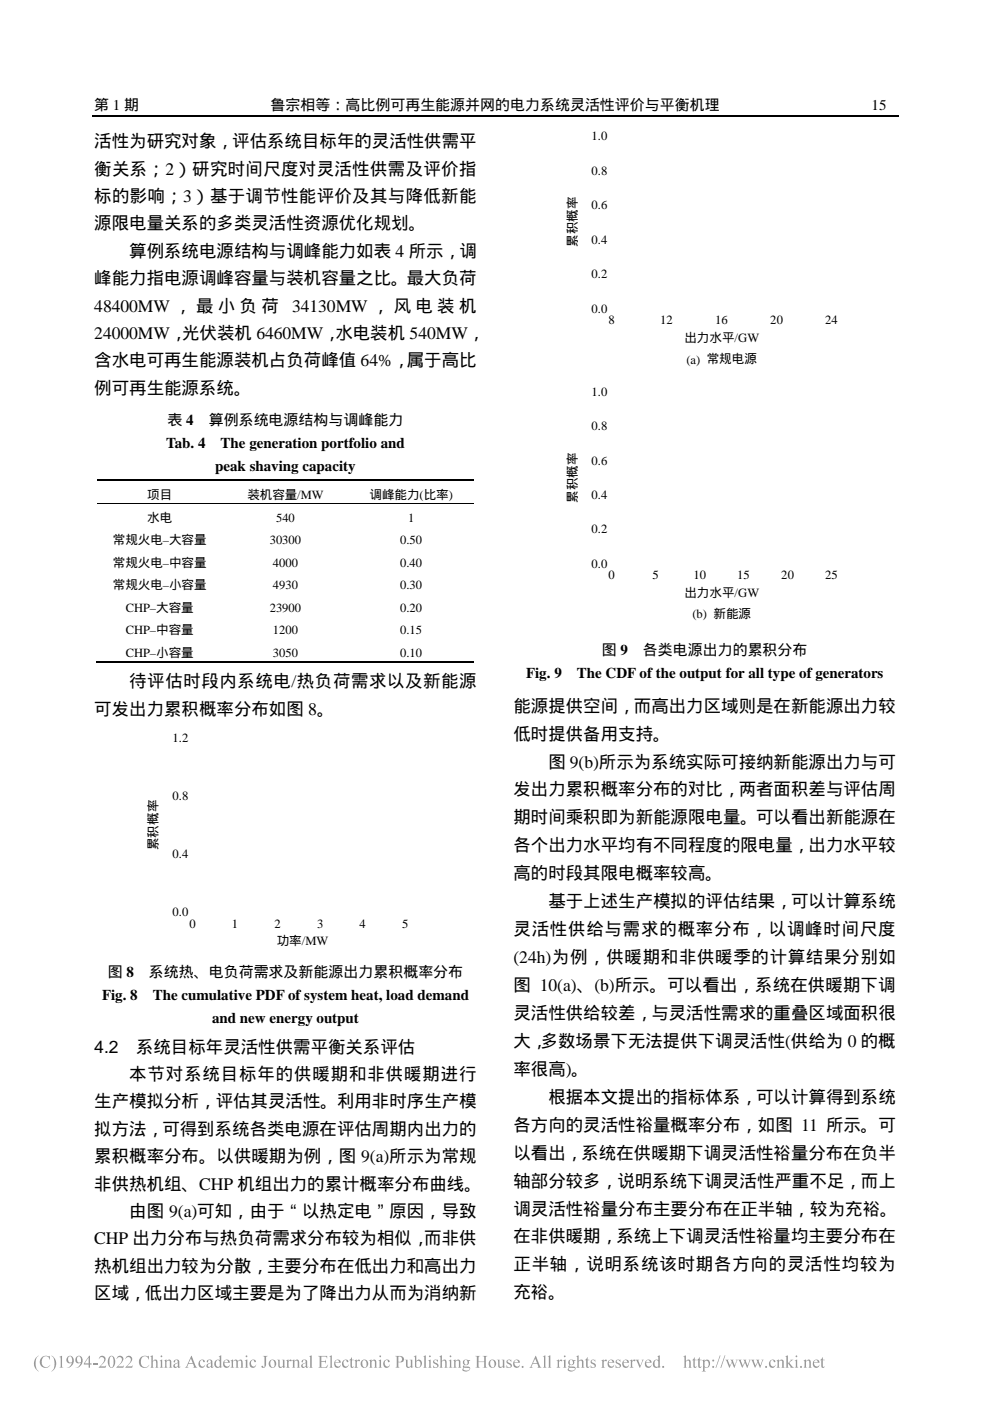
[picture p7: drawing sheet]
<svg xmlns="http://www.w3.org/2000/svg" width="210mm" height="297mm" viewBox="0 0 210 297" stroke-linecap="round" stroke-linejoin="round" font-family="sans-serif">
<path d="M19.5 24.6h171M20.6 101.7h79.8M20.3 140.3h80.3" fill="none" stroke="#000" stroke-width=".25"/>
<path d="M20.6 106.7h79.8" fill="none" stroke="#000" stroke-width=".21"/>
<g fill="#999">
<path d="M7.8 287.7l.4-.3a2.47 2.47 0 0 0 0 3.4 1.93 1.93 0 0 1-.4-3.1z" fill-rule="evenodd"/>
<path d="M122.2 287.6l.5-.2v1.2a.55 .55 0 0 1 .7-.3 .55 .55 0 0 1 .4 .7v.8l.2 .2h-.8l.2-.2v-1a.35 .35 0 0 0-.3-.4 .35 .35 0 0 0-.4 .3v1.1l.3 .2h-.8l.2-.1v-.3v-1.8v-.2z" fill-rule="evenodd"/>
<path d="M10.9 287.4a1.91 1.91 0 0 1 0 3.4 2.47 2.47 0 0 0 0-3.4z" fill-rule="evenodd"/>
<path d="M12.5 287.7l.7-.3v2.3l.3 .3h-.9l.2-.2 .1-1.6-.1-.4z" fill-rule="evenodd"/>
<path d="M14.4 287.6a.93 .93 0 0 1 1.2 .3 .93 .93 0 0 1 0 1.1 1.34 1.34 0 0 1-1.5 1 1.26 1.26 0 0 0 1.1-1.1 .77 .77 0 0 1-1.1-.2 .77 .77 0 0 1 .3-1.1zM14.7 287.6a.64 .64 0 0 0-.3 .9 .64 .64 0 0 0 .9 .2 .99 .99 0 0 0-.4-1.2z" fill-rule="evenodd"/>
<path d="M16.3 287.6a.86 .86 0 0 1 1.1 .1 .86 .86 0 0 1 .1 1 1.38 1.38 0 0 1-1.5 1.3 1.21 1.21 0 0 0 1.1-1.1 .78 .78 0 0 1-1.1-.2 .78 .78 0 0 1 .3-1.1zM16.4 287.7a.64 .64 0 0 0-.1 .8 .64 .64 0 0 0 .8 .3 .74 .74 0 0 0-.5-1.2z" fill-rule="evenodd"/>
<path d="M148.8 288.5l.6-.2v.3a.62 .62 0 0 1 .8-.3 .62 .62 0 0 1 .4 .8 .76 .76 0 0 1-.3 .8 .76 .76 0 0 1-.9 0v.6l.3 .3h-.9l.3-.2v-2zM149.6 288.6l-.2 .1v.7a.47 .47 0 0 0 .6 .5 .47 .47 0 0 0 .3-.7 .5 .5 0 0 0-.1-.6 .5 .5 0 0 0-.6 0z" fill-rule="evenodd"/>
<path d="M19.7 289h1v.3h-1z" fill-rule="evenodd"/>
<path d="M120.7 288.4l.5-.1 .9 .1-.1 .1h-.3a.68 .68 0 0 1-.1 .8 .68 .68 0 0 1-.8 .2v.1l.2 .1a.75 .75 0 0 1 1.1 .6 .93 .93 0 0 1-.8 .5 .93 .93 0 0 1-.9-.5l.3-.3-.2-.3 .3-.3-.3-.4zM120.9 288.4a.49 .49 0 0 0-.1 .7 .49 .49 0 0 0 .6 .1 .5 .5 0 0 0 .1-.6 .5 .5 0 0 0-.6-.2zM120.8 290l-.2 .2a.72 .72 0 0 0 .7 .4 .72 .72 0 0 0 .6-.5z" fill-rule="evenodd"/>
<path d="M170.4 288.5l.6-.2v.3a.54 .54 0 0 1 .6-.4 .54 .54 0 0 1 .4 .7v.9l.2 .2h-.8l.3-.2v-.9l-.1-.3-.2-.1-.4 .2v1.1l.2 .2h-.8l.2-.2v-1.2z" fill-rule="evenodd"/>
<path d="M40.6 287.4l.9 2.1 .4 .5h-1l.2-.2-.1-.6h-1l-.3 .6 .3 .2h-.8l.3-.3zM40.5 288l-.5 1h.9z" fill-rule="evenodd"/>
<path d="M26.8 287.6a.77 .77 0 0 1 1.2 .2 .77 .77 0 0 1-.3 1.1l-.8 .8h1l.3-.2-.2 .5-1.4-.1a2.08 2.08 0 0 0 1.1-1.9 .62 .62 0 0 0-1.1 .1z" fill-rule="evenodd"/>
<path d="M34.7 288.5l.6-.2v.3a.54 .54 0 0 1 .7-.4 .54 .54 0 0 1 .3 .7v.9l.3 .2h-.8l.2-.2v-1.1l-.2-.2-.5 .2v1.1l.3 .2h-.9l.3-.1v-.3v-1.1z" fill-rule="evenodd"/>
<path d="M151.1 288.5a.2 .2 0 0 1 .4 0 .2 .2 0 0 1-.4 0zM151 289.8a.25 .25 0 0 1 .5 0 .25 .25 0 0 1-.5 0z" fill-rule="evenodd"/>
<path d="M31.8 287.6l.6-.2v1.2a.54 .54 0 0 1 .7-.3 .54 .54 0 0 1 .3 .7v.8l.3 .2h-.9l.3-.3v-.9a.35 .35 0 0 0-.3-.4 .35 .35 0 0 0-.4 .3v1.1l.3 .2h-.8l.2-.3v-2z" fill-rule="evenodd"/>
<path d="M34.1 287.6a.18 .18 0 0 1 .3 0 .18 .18 0 0 1-.3 0zM33.8 288.5l.6-.2v1.4l.3 .3h-.9l.3-.2v-.2v-1.1z" fill-rule="evenodd"/>
<path d="M72.8 288.5a.56 .56 0 0 1 .6-.3 .56 .56 0 0 1 .4 .5 .27 .27 0 0 1-.3 0 .27 .27 0 0 1-.1-.3 .6 .6 0 0 0-.6 .4 .6 .6 0 0 0 .2 .7 .55 .55 0 0 0 .5 .2 .55 .55 0 0 0 .5-.4 .76 .76 0 0 1-1 .7 .76 .76 0 0 1-.4-1.1z" fill-rule="evenodd"/>
<path d="M36.9 288.5a.62 .62 0 0 1 .7-.3 .62 .62 0 0 1 .4 .7v.8l.3 .1-.4 .2-.2-.2a.51 .51 0 0 1-.9 .1 .51 .51 0 0 1 .4-.8l.5-.2v-.3a.32 .32 0 0 0-.4-.2 .32 .32 0 0 0-.2 .4h-.2zM37.1 289.3a.34 .34 0 0 0 .1 .5 .34 .34 0 0 0 .5-.2v-.6z" fill-rule="evenodd"/>
<path d="M42.3 288.5a.59 .59 0 0 1 .7-.3 .59 .59 0 0 1 .4 .5 .29 .29 0 0 1-.3 0 .29 .29 0 0 1-.1-.3 .6 .6 0 0 0-.6 .4 .6 .6 0 0 0 .1 .7 .55 .55 0 0 0 .6 .2 .55 .55 0 0 0 .4-.4 .76 .76 0 0 1-.9 .7 .76 .76 0 0 1-.5-1.1z" fill-rule="evenodd"/>
<path d="M65.5 287.6l.6-.2v2.3l.3 .3h-.9l.3-.2v-2.1z" fill-rule="evenodd"/>
<path d="M46.4 287.6l.5-.2v2.3l.3 .1-.6 .2v-.2a.74 .74 0 0 1-1 0 .74 .74 0 0 1-.1-1.1l.5-.4 .6 .1v-.7zM46 288.5a.75 .75 0 0 0-.2 .8 .75 .75 0 0 0 .6 .5l.2-.2v-.8a.38 .38 0 0 0-.2-.4 .38 .38 0 0 0-.4 .1z" fill-rule="evenodd"/>
<path d="M89.7 287.6l.6-.2v2.3l.3 .3h-.9l.3-.2v-2.1z" fill-rule="evenodd"/>
<path d="M75.1 288.5l.6-.2v.3l.4-.3a.18 .18 0 0 1 .2 .1 .18 .18 0 0 1-.1 .2l-.3-.1-.2 .3v1l.3 .2h-.9l.2-.1 .1-.3-.1-1.1z" fill-rule="evenodd"/>
<path d="M29.9 287.7a1.76 1.76 0 0 1 1.5-.2l.2-.1v.9a.9 .9 0 0 0-1.1-.7 .9 .9 0 0 0-.6 1.2 .96 .96 0 0 0 .6 1 .96 .96 0 0 0 1.2-.4 1.24 1.24 0 0 1-1.9 .3 1.24 1.24 0 0 1 .1-2z" fill-rule="evenodd"/>
<path d="M53.2 288.5a.56 .56 0 0 1 .6-.3 .56 .56 0 0 1 .4 .5 .27 .27 0 0 1-.3 0 .27 .27 0 0 1-.1-.3 .6 .6 0 0 0-.6 .4 .6 .6 0 0 0 .2 .7 .55 .55 0 0 0 .5 .2 .55 .55 0 0 0 .5-.4 .76 .76 0 0 1-1 .7 .76 .76 0 0 1-.5-1.1z" fill-rule="evenodd"/>
<path d="M55.7 287.5h1.1l-.4 .3v1.3a.58 .58 0 0 1-.2 .8 .58 .58 0 0 1-.7-.2l.1-.1 .4 .3 .1-.1v-2z" fill-rule="evenodd"/>
<path d="M56.9 289.1a.85 .85 0 0 1 1.7 0 .85 .85 0 0 1-1.7 0zM57.5 288.4a.89 .89 0 0 0 .5 1.5 .92 .92 0 0 0-.4-1.5z" fill-rule="evenodd"/>
<path d="M58.7 288.3h.6v1.1a.36 .36 0 0 0 .3 .4 .36 .36 0 0 0 .4-.2v-1.1l-.2-.2h.5v1.4l.3 .1-.6 .2v-.3a.52 .52 0 0 1-.6 .3 .52 .52 0 0 1-.4-.6v-1z" fill-rule="evenodd"/>
<path d="M8.9 287.7a1.78 1.78 0 0 1 1.5-.2l.1-.1 .1 .9a.92 .92 0 0 0-1.1-.7 .92 .92 0 0 0-.6 1.2 .98 .98 0 0 0 .6 1 .98 .98 0 0 0 1.2-.4 1.24 1.24 0 0 1-1.9 .3 1.24 1.24 0 0 1 .1-2z" fill-rule="evenodd"/>
<path d="M61.8 288.5l.6-.2v.3a.54 .54 0 0 1 .7-.4 .54 .54 0 0 1 .4 .7v.9l.2 .2h-.8l.2-.2v-.9v-.3l-.2-.1-.5 .2v1.1l.3 .2h-.8l.2-.2v-1.2z" fill-rule="evenodd"/>
<path d="M64.1 288.4a.62 .62 0 0 1 .7-.1 .62 .62 0 0 1 .4 .6v.9h.2l-.3 .2-.3-.2a.51 .51 0 0 1-.9 .1 .51 .51 0 0 1 .5-.8l.4-.2v-.3a.36 .36 0 0 0-.4-.2 .36 .36 0 0 0-.2 .5l-.2-.2zM64.2 289.3v.2l.2 .3 .4-.2v-.6z" fill-rule="evenodd"/>
<path d="M69.8 287.6l.6-.2v2.2v.3l.3 .1h-.9l.3-.2v-.2v-1.8l-.1-.2z" fill-rule="evenodd"/>
<path d="M71.1 288.5a.67 .67 0 0 1 .7-.2 .67 .67 0 0 1 .5 .6h-1.2a.6 .6 0 0 0 .4 .8 .6 .6 0 0 0 .7-.4 .73 .73 0 0 1-.9 .7 .73 .73 0 0 1-.4-1.1zM71.3 288.5l-.2 .3h.8a.4 .4 0 0 0-.2-.4 .4 .4 0 0 0-.4 .1z" fill-rule="evenodd"/>
<path d="M74.6 287.7v.6h.4l-.4 .1 .1 1.3 .1 .1 .3-.1a.39 .39 0 0 1-.5 .3 .39 .39 0 0 1-.3-.4v-1.2h-.3z" fill-rule="evenodd"/>
<path d="M48.9 288.5l.5-.2v.3a.55 .55 0 0 1 .5-.3 .55 .55 0 0 1 .5 .3 .53 .53 0 0 1 .7-.4 .53 .53 0 0 1 .4 .7v.9l.2 .2h-.8l.3-.2v-.9a.35 .35 0 0 0-.4-.4 .35 .35 0 0 0-.4 .3v1l.3 .2h-.8l.2-.2v-.9a.37 .37 0 0 0-.2-.4 .37 .37 0 0 0-.5 .2l.1 1.1 .2 .2h-.8l.2-.1v-.3v-1.1z" fill-rule="evenodd"/>
<path d="M76.4 289.1a.85 .85 0 0 1 1.7 0 .85 .85 0 0 1-1.7 0zM77 288.5a.86 .86 0 0 0 .5 1.4 .91 .91 0 0 0-.4-1.5z" fill-rule="evenodd"/>
<path d="M78.2 288.5l.6-.2v.3a.54 .54 0 0 1 .7-.4 .54 .54 0 0 1 .3 .7v.9l.3 .2h-.8l.2-.2v-.9l-.1-.3-.2-.1-.4 .2v1.1l.3 .2h-.9l.3-.2v-1.2z" fill-rule="evenodd"/>
<path d="M80.5 287.6a.19 .19 0 0 1 .3 0 .19 .19 0 0 1-.3 0zM80.2 288.5l.6-.2v1.5l.3 .2h-.8l.2-.3v-1.1z" fill-rule="evenodd"/>
<path d="M81.5 288.5a.56 .56 0 0 1 .6-.3 .56 .56 0 0 1 .5 .5 .27 .27 0 0 1-.3 0 .27 .27 0 0 1-.1-.3 .6 .6 0 0 0-.6 .4 .6 .6 0 0 0 .1 .7 .55 .55 0 0 0 .6 .2 .55 .55 0 0 0 .4-.4 .76 .76 0 0 1-.9 .7 .76 .76 0 0 1-.5-1.1z" fill-rule="evenodd"/>
<path d="M152.7 287.4h.1l-.9 2.6h-.1z" fill-rule="evenodd"/>
<path d="M87.7 287.6l.6-.2v1.2a.7 .7 0 0 1 1-.2 .7 .7 0 0 1 .2 1 .92 .92 0 0 1-1.5 .4v-2l-.1-.2zM88.3 288.7v1a.65 .65 0 0 0 1-.4 .65 .65 0 0 0-.7-.8z" fill-rule="evenodd"/>
<path d="M47.6 288.5a.67 .67 0 0 1 .7-.2 .67 .67 0 0 1 .5 .6h-1.2a.6 .6 0 0 0 .4 .8 .6 .6 0 0 0 .7-.4 .74 .74 0 0 1-.9 .7 .74 .74 0 0 1-.5-1.1zM47.7 288.5l-.1 .3h.8a.39 .39 0 0 0-.2-.4 .39 .39 0 0 0-.5 .1z" fill-rule="evenodd"/>
<path d="M109.1 288.5a.67 .67 0 0 1 .7-.2 .67 .67 0 0 1 .5 .6h-1.2a.6 .6 0 0 0 .4 .8 .6 .6 0 0 0 .7-.4 .74 .74 0 0 1-.9 .7 .74 .74 0 0 1-.4-1.1zM109.3 288.5l-.2 .3h.8a.39 .39 0 0 0-.2-.4 .39 .39 0 0 0-.4 .1z" fill-rule="evenodd"/>
<path d="M92 288.4l.9-.1v.5a.47 .47 0 0 0-.3-.4 .47 .47 0 0 0-.5 .1l.3 .4a.59 .59 0 0 1 .5 .8 .59 .59 0 0 1-.9 .2l-.1 .1v-.5a.48 .48 0 0 0 .3 .4 .48 .48 0 0 0 .5-.2l-.1-.3-.7-.4z" fill-rule="evenodd"/>
<path d="M93.1 287.6l.6-.2v1.2a.54 .54 0 0 1 .7-.3 .54 .54 0 0 1 .3 .7l.1 .8 .2 .2h-.8l.2-.3v-.9a.35 .35 0 0 0-.3-.4 .35 .35 0 0 0-.4 .3v1.1l.3 .2h-.8l.2-.3v-2z" fill-rule="evenodd"/>
<path d="M95.4 287.6a.18 .18 0 0 1 .3 0 .18 .18 0 0 1-.3 0zM95.1 288.5l.6-.2v1.4l.3 .3h-.9l.3-.2v-.2v-1.1z" fill-rule="evenodd"/>
<path d="M96.1 288.5l.5-.2v.3a.54 .54 0 0 1 .7-.4 .54 .54 0 0 1 .3 .7l.1 .9 .2 .2h-.8l.2-.2v-1.1l-.2-.2-.5 .2v1.1l.3 .2h-.8l.2-.1v-.3v-1.1z" fill-rule="evenodd"/>
<path d="M98.4 288.4l.4-.1 .9 .1-.3 .1a.68 .68 0 0 1-.1 .8 .68 .68 0 0 1-.8 .2l-.1 .1 .2 .1a.72 .72 0 0 1 1.1 .6 .9 .9 0 0 1-.8 .5 .9 .9 0 0 1-.8-.5l.3-.3-.2-.4 .3-.2-.3-.4zM98.6 288.4a.49 .49 0 0 0-.1 .7 .49 .49 0 0 0 .6 .1 .5 .5 0 0 0 .1-.6 .5 .5 0 0 0-.6-.2zM98.5 290l-.2 .2a.73 .73 0 0 0 .7 .4 .73 .73 0 0 0 .6-.5z" fill-rule="evenodd"/>
<path d="M23.2 287.7a.75 .75 0 0 1 .9-.1 .75 .75 0 0 1 .3 .8 1.09 1.09 0 0 1-1 1.6 1.75 1.75 0 0 1-.2-2.3zM23.5 287.6a2.28 2.28 0 0 0 0 2.3h.1a1.76 1.76 0 0 0 .3-2.1z" fill-rule="evenodd"/>
<path d="M100.8 287.5h1l-.3 .2v1h1.2v-1l-.4-.2h1.1l-.3 .1-.1 .3 .1 1.8 .3 .3h-1.1l.4-.2v-1h-1.2v1l.3 .2h-1l.3-.2v-.3v-1.8z" fill-rule="evenodd"/>
<path d="M103.6 289.1a.85 .85 0 0 1 1.7 0 .85 .85 0 0 1-1.7 0zM104.2 288.4a.89 .89 0 0 0 .4 1.5 .92 .92 0 0 0-.3-1.5z" fill-rule="evenodd"/>
<path d="M105.4 288.3h.5v1.1a.36 .36 0 0 0 .3 .4 .36 .36 0 0 0 .4-.2v-1.1l-.2-.2h.6v1.4l.2 .1-.6 .2v-.3a.52 .52 0 0 1-.6 .3 .52 .52 0 0 1-.3-.6l-.1-1z" fill-rule="evenodd"/>
<path d="M107.6 288.4l.8-.1v.5a.44 .44 0 0 0-.3-.4 .44 .44 0 0 0-.5 .2l.3 .3a.59 .59 0 0 1 .6 .8 .59 .59 0 0 1-.9 .2l-.2 .1v-.5a.48 .48 0 0 0 .4 .4 .48 .48 0 0 0 .5-.2l-.1-.3-.8-.5z" fill-rule="evenodd"/>
<path d="M83.8 287.5h.9a.76 .76 0 0 1 1 .8 .76 .76 0 0 1-1.2 .5v.9l.3 .3h-1l.3-.2v-.3v-1.8zM84.5 287.7v1a.57 .57 0 0 0 .8-.5 .57 .57 0 0 0-.8-.5z" fill-rule="evenodd"/>
<path d="M25 287.6a.77 .77 0 0 1 1.1 .2 .77 .77 0 0 1-.3 1.1l-.8 .8h1l.3-.2-.2 .5h-1.4a2.65 2.65 0 0 0 1.1-2 .6 .6 0 0 0-.6-.3 .6 .6 0 0 0-.5 .4z" fill-rule="evenodd"/>
<path d="M115.1 287.6l.6-.2v2.2v.3l.3 .1h-.9l.3-.2v-.2v-1.8l-.1-.2z" fill-rule="evenodd"/>
<path d="M168.7 287.6a.2 .2 0 0 1 .4 0 .2 .2 0 0 1-.4 0zM168.5 288.5l.6-.2v1.4l.3 .3h-.9l.3-.2v-.2v-1.1z" fill-rule="evenodd"/>
<path d="M118 288.5l.6-.2v.3l.4-.3a.18 .18 0 0 1 .2 .1 .18 .18 0 0 1-.1 .2l-.3-.1-.2 .3v1l.3 .2h-.9l.2-.1 .1-.3-.1-1.1z" fill-rule="evenodd"/>
<path d="M119.6 287.6a.2 .2 0 0 1 .4 0 .2 .2 0 0 1-.4 0zM119.3 288.5l.6-.2v1.4l.3 .3h-.8l.2-.2v-1.2z" fill-rule="evenodd"/>
<path d="M18.9 287.4h.2v1.7h.3v.2h-.3v.7h-.3v-.7h-1v-.2zM18.8 287.8l-.8 1.3h.8z" fill-rule="evenodd"/>
<path d="M85.8 288.3h.6v1.1a.36 .36 0 0 0 .3 .4 .36 .36 0 0 0 .4-.2v-1.1l-.2-.2h.6v1.4l.2 .1-.6 .2v-.3a.54 .54 0 0 1-.6 .3 .54 .54 0 0 1-.4-.6v-1z" fill-rule="evenodd"/>
<path d="M124.6 287.7v.6h.4l-.4 .1v1.3l.2 .1 .3-.1a.38 .38 0 0 1-.5 .3 .38 .38 0 0 1-.3-.4v-1.2h-.3z" fill-rule="evenodd"/>
<path d="M125.4 288.4l.9-.1v.5a.45 .45 0 0 0-.3-.4 .45 .45 0 0 0-.5 .1v.2l.3 .2a.59 .59 0 0 1 .5 .8 .59 .59 0 0 1-.9 .2l-.1 .1v-.5a.45 .45 0 0 0 .3 .4 .45 .45 0 0 0 .5-.2l-.1-.3-.7-.4z" fill-rule="evenodd"/>
<path d="M127.5 288.5l.6-.2v.3l.2-.3h.3a.2 .2 0 0 1 0 .3 .2 .2 0 0 1-.3-.1l-.2 .3v.9l.3 .3h-.9l.2-.2v-1.2z" fill-rule="evenodd"/>
<path d="M129.1 288.5a.67 .67 0 0 1 .7-.2 .67 .67 0 0 1 .5 .6h-1.2a.6 .6 0 0 0 .4 .8 .6 .6 0 0 0 .7-.4 .73 .73 0 0 1-.9 .7 .73 .73 0 0 1-.4-1.1zM129.3 288.5l-.2 .3h.8a.4 .4 0 0 0-.2-.4 .4 .4 0 0 0-.4 .1z" fill-rule="evenodd"/>
<path d="M130.7 288.4l.9-.1v.5a.44 .44 0 0 0-.3-.4 .44 .44 0 0 0-.5 .2l.3 .3a.59 .59 0 0 1 .5 .8 .59 .59 0 0 1-.9 .2l-.1 .1v-.5a.48 .48 0 0 0 .3 .4 .48 .48 0 0 0 .5-.2v-.3l-.8-.5z" fill-rule="evenodd"/>
<path d="M132.2 288.5a.67 .67 0 0 1 .8-.2 .67 .67 0 0 1 .4 .6h-1.1a.6 .6 0 0 0 .3 .8 .6 .6 0 0 0 .8-.4 .74 .74 0 0 1-1 .7 .74 .74 0 0 1-.4-1.1zM132.4 288.5l-.1 .3h.7a.39 .39 0 0 0-.2-.4 .39 .39 0 0 0-.4 .1z" fill-rule="evenodd"/>
<path d="M133.5 288.5l.6-.2v.3l.4-.3a.18 .18 0 0 1 .3 .1 .18 .18 0 0 1-.2 .2l-.3-.1-.2 .3v1l.3 .2h-.9l.3-.1v-.3v-1.1z" fill-rule="evenodd"/>
<path d="M134.8 288.3h.8l-.2 .2 .4 1.1 .4-1.2-.2-.1h.6l-.9 1.7-.7-1.5z" fill-rule="evenodd"/>
<path d="M137 288.5a.67 .67 0 0 1 .8-.2 .67 .67 0 0 1 .4 .6h-1.1a.6 .6 0 0 0 .3 .8 .6 .6 0 0 0 .8-.4 .74 .74 0 0 1-1 .7 .74 .74 0 0 1-.4-1.1zM137.2 288.5l-.1 .3h.7a.39 .39 0 0 0-.2-.4 .39 .39 0 0 0-.4 .1z" fill-rule="evenodd"/>
<path d="M139.4 287.6l.5-.2v2.3l.3 .1-.6 .2v-.2a.74 .74 0 0 1-1 0 .74 .74 0 0 1 0-1.1l.4-.4 .6 .1v-.7zM139 288.5a.77 .77 0 0 0 .5 1.3l.1-.2v-.8a.39 .39 0 0 0-.2-.4 .39 .39 0 0 0-.4 .1z" fill-rule="evenodd"/>
<path d="M113.6 287.4l.9 2.1 .4 .5h-1l.3-.2-.2-.6h-1l-.3 .6 .3 .2h-.7l.3-.3zM113.5 288l-.5 1h.9z" fill-rule="evenodd"/>
<path d="M44 288.4a.62 .62 0 0 1 .7-.1 .62 .62 0 0 1 .3 .6l.1 .9h.2l-.4 .2-.2-.2a.51 .51 0 0 1-.9 .1 .51 .51 0 0 1 .5-.8l.4-.2v-.3a.36 .36 0 0 0-.4-.2 .36 .36 0 0 0-.3 .5l-.1-.2zM44.1 289.3v.2l.1 .3 .5-.2v-.6z" fill-rule="evenodd"/>
<path d="M67.5 287.5h1.9v.5l-.2-.3-1-.1v1h.8l.1-.3v.8l-.2-.3-.7-.1v1.1l.1 .1a.9 .9 0 0 0 1.2-.6l-.1 .7h-1.9l.2-.1 .1-.4v-1.8z" fill-rule="evenodd"/>
<path d="M52.1 287.6a.2 .2 0 0 1 .4 0 .2 .2 0 0 1-.4 0zM51.9 288.5l.6-.2v1.5l.2 .2h-.8l.2-.3v-1.1z" fill-rule="evenodd"/>
<path d="M147.3 287.7l.1 .6h.3l-.3 .1v1.3l.1 .1 .2-.1a.32 .32 0 0 1-.3 .3 .32 .32 0 0 1-.3-.3v-1.3h-.3z" fill-rule="evenodd"/>
<path d="M148.3 287.7l.1 .6h.4l-.4 .1v1.3l.2 .1 .2-.1a.38 .38 0 0 1-.4 .3 .38 .38 0 0 1-.3-.4v-1.2h-.3z" fill-rule="evenodd"/>
<path d="M21.2 287.6a.77 .77 0 0 1 1.1 .2 .77 .77 0 0 1-.2 1.1l-.8 .8h.9l.3-.2-.1 .5-1.5-.1a2.08 2.08 0 0 0 1.1-1.9 .62 .62 0 0 0-1 .1z" fill-rule="evenodd"/>
<path d="M144.9 287.6l.6-.2v1.2a.55 .55 0 0 1 .7-.3 .55 .55 0 0 1 .3 .7v.8l.3 .2h-.9l.3-.2v-1a.35 .35 0 0 0-.3-.4 .35 .35 0 0 0-.4 .3v1.1l.2 .2h-.8l.3-.2v-2.1z" fill-rule="evenodd"/>
<path d="M91 287.6a.2 .2 0 0 1 .4 0 .2 .2 0 0 1-.4 0zM90.8 288.5l.5-.2 .1 1.4 .2 .3h-.8l.2-.2 .1-.2-.1-1.1z" fill-rule="evenodd"/>
<path d="M153.7 287.4h.1l-.8 2.6h-.2z" fill-rule="evenodd"/>
<path d="M153.8 288.3h.8l-.2 .2 .4 1.1 .4-.9-.3-.4h.7l-.2 .2 .5 1 .3-1.1-.2-.1h.5l-.2 .3-.5 1.4-.5-1.1-.6 1.1-.6-1.5z" fill-rule="evenodd"/>
<path d="M156.6 288.3h.7l-.2 .2 .5 1.1 .3-.9-.3-.4h.7l-.1 .2 .4 1 .4-1.1-.3-.1h.5l-.7 1.7-.5-1.1-.6 1.1-.6-1.5z" fill-rule="evenodd"/>
<path d="M159.3 288.3h.7l-.1 .3 .4 1 .4-.9-.4-.4h.7l-.1 .3 .4 .9 .4-1-.2-.2h.5l-.3 .3-.4 1.4-.6-1.1-.6 1.1z" fill-rule="evenodd"/>
<path d="M163.3 288.5a.59 .59 0 0 1 .7-.3 .59 .59 0 0 1 .4 .5 .29 .29 0 0 1-.3 0 .29 .29 0 0 1-.1-.3 .6 .6 0 0 0-.6 .4 .6 .6 0 0 0 .1 .7 .55 .55 0 0 0 .6 .2 .55 .55 0 0 0 .4-.4 .76 .76 0 0 1-.9 .7 .76 .76 0 0 1-.5-1.1z" fill-rule="evenodd"/>
<path d="M164.6 288.5l.6-.2v.3a.54 .54 0 0 1 .7-.4 .54 .54 0 0 1 .3 .7v.9l.3 .2h-.8l.2-.2v-1.1l-.2-.2-.5 .2v1.1l.3 .2h-.9l.3-.1v-.3v-1.1z" fill-rule="evenodd"/>
<path d="M166.5 287.6l.6-.2v1.6l.6-.5-.1-.2h.7l-.9 .6 1 1.1h-.8l.1-.2-.6-.8v.8l.3 .2h-.9l.2-.1 .1-.3v-1.9z" fill-rule="evenodd"/>
<path d="M116.2 287.6l.5-.2v2.4l.3 .2h-.8l.2-.4v-1.9z" fill-rule="evenodd"/>
<path d="M60.6 288.5l.6-.2v.3l.3-.3 .3 .1a.23 .23 0 0 1-.1 .2 .23 .23 0 0 1-.3-.1l-.2 .3v.9l.3 .3h-.9l.3-.2v-1.2z" fill-rule="evenodd"/>
<path d="M172.6 288.5a.67 .67 0 0 1 .8-.2 .67 .67 0 0 1 .4 .6h-1.2a.6 .6 0 0 0 .4 .8 .6 .6 0 0 0 .8-.4 .73 .73 0 0 1-1 .7 .73 .73 0 0 1-.4-1.1zM172.8 288.5l-.2 .3h.9a.4 .4 0 0 0-.3-.4 .4 .4 0 0 0-.4 .1z" fill-rule="evenodd"/>
<path d="M174.4 287.7l.1 .6h.4l-.4 .1v1.3l.2 .1 .2-.1a.38 .38 0 0 1-.4 .3 .38 .38 0 0 1-.3-.4v-1.2h-.3z" fill-rule="evenodd"/>
<circle cx="110.8" cy="289.8" r=".22"/>
<circle cx="169.9" cy="289.8" r=".22"/>
<circle cx="140.7" cy="289.8" r=".22"/>
<circle cx="162.5" cy="289.8" r=".22"/>
</g>
<g font-size="3.7">
<text x="20" y="31.2">活性为研究对象，评估系统目标年的灵活性供需平</text>
<text x="20" y="37">衡关系；2）研究时间尺度对灵活性供需及评价指</text>
<text x="20" y="42.8">标的影响；3）基于调节性能评价及其与降低新能</text>
<text x="20" y="48.6">源限电量关系的多类灵活性资源优化规划。</text>
<text x="27.4" y="54.4">算例系统电源结构与调峰能力如表 4 所示，调</text>
<text x="20" y="60.3">峰能力指电源调峰容量与装机容量之比。最大负荷</text>
<text x="20" y="66.1">48400MW ， 最 小 负 荷</text>
<text x="20" y="71.9">24000MW，光伏装机 6460MW，水电装机 540MW，</text>
<text x="61.9" y="66.1">34130MW ， 风 电 装 机</text>
<text x="20" y="77.7">含水电可再生能源装机占负荷峰值 64%，属于高比</text>
<text x="20" y="83.5">例可再生能源系统。</text>
<text x="27.4" y="145.7">待评估时段内系统电/热负荷需求以及新能源</text>
<text x="20" y="151.5">可发出力累积概率分布如图 8。</text>
<text x="108.9" y="150.9">能源提供空间，而高出力区域则是在新能源出力较</text>
<text x="108.9" y="156.8">低时提供备用支持。</text>
<text x="116.3" y="162.7">图 9(b)所示为系统实际可接纳新能源出力与可</text>
<text x="108.9" y="168.6">发出力累积概率分布的对比，两者面积差与评估周</text>
<text x="108.9" y="174.6">期时间乘积即为新能源限电量。可以看出新能源在</text>
<text x="108.9" y="180.5">各个出力水平均有不同程度的限电量，出力水平较</text>
<text x="108.9" y="186.4">高的时段其限电概率较高。</text>
<text x="116.3" y="192.3">基于上述生产模拟的评估结果，可以计算系统</text>
<text x="108.9" y="198.3">灵活性供给与需求的概率分布，以调峰时间尺度</text>
<text x="108.9" y="204.2">(24h)为例，供暖期和非供暖季的计算结果分别如</text>
<text x="108.9" y="210.1">图 10(a)、(b)所示。可以看出，系统在供暖期下调</text>
<text x="108.9" y="216">灵活性供给较差，与灵活性需求的重叠区域面积很</text>
<text x="108.9" y="222">大，多数场景下无法提供下调灵活性(供给为 0 的概</text>
<text x="20" y="223.2">4.2</text>
<text x="28.9" y="223.2">系统目标年灵活性供需平衡关系评估</text>
<text x="108.9" y="227.9">率很高)。</text>
<text x="27.4" y="229">本节对系统目标年的供暖期和非供暖期进行</text>
<text x="116.3" y="233.8">根据本文提出的指标体系，可以计算得到系统</text>
<text x="20" y="234.8">生产模拟分析，评估其灵活性。利用非时序生产模</text>
<text x="108.9" y="239.7">各方向的灵活性裕量概率分布，如图 11 所示。可</text>
<text x="20" y="240.6">拟方法，可得到系统各类电源在评估周期内出力的</text>
<text x="108.9" y="245.7">以看出，系统在供暖期下调灵活性裕量分布在负半</text>
<text x="20" y="246.4">累积概率分布。以供暖期为例，图 9(a)所示为常规</text>
<text x="108.9" y="251.6">轴部分较多，说明系统下调灵活性严重不足，而上</text>
<text x="20" y="252.2">非供热机组、CHP 机组出力的累计概率分布曲线。</text>
<text x="108.9" y="257.5">调灵活性裕量分布主要分布在正半轴，较为充裕。</text>
<text x="20" y="263.8">CHP 出力分布与热负荷需求分布较为相似，而非供</text>
<text x="27.4" y="258">由图 9(a)可知，由于“以热定电”原因，导致</text>
<text x="108.9" y="263.4">在非供暖期，系统上下调灵活性裕量均主要分布在</text>
<text x="20" y="269.6">热机组出力较为分散，主要分布在低出力和高出力</text>
<text x="108.9" y="269.3">正半轴，说明系统该时期各方向的灵活性均较为</text>
<text x="20" y="275.4">区域，低出力区域主要是为了降出力从而为消纳新</text>
<text x="108.9" y="275.3">充裕。</text>
</g>
<g font-size="3.2">
<text x="20" y="23.2">第 1 期</text>
<text x="57.4" y="23.2">鲁宗相等：高比例可再生能源并网的电力系统灵活性评价与平衡机理</text>
<text x="184.9" y="23.2">15</text>
<text x="35.2" y="95">Tab. 4</text>
<text x="35.6" y="90">表 4</text>
<text x="44.3" y="90">算例系统电源结构与调峰能力</text>
<text x="46.8" y="95">The generation portfolio and</text>
<text x="45.6" y="99.9">peak shaving capacity</text>
<text x="111.6" y="143.8">Fig. 9</text>
<text x="122.3" y="143.8">The CDF of the output for all type of generators</text>
<text x="127.6" y="138.9">图 9</text>
<text x="136.4" y="138.9">各类电源出力的累积分布</text>
<text x="22.9" y="207.1">图 8</text>
<text x="31.6" y="207.1">系统热、电负荷需求及新能源出力累积概率分布</text>
<text x="21.6" y="212">Fig. 8</text>
<text x="32.4" y="212">The cumulative PDF of system heat, load demand</text>
<text x="45" y="216.9">and new energy output</text>
</g>
<g font-size="2.7">
<text x="125.5" y="29.7">1.0</text>
<text x="125.5" y="37">0.8</text>
<text x="125.5" y="44.3">0.6</text>
<text x="122.3" y="52.3" transform="rotate(-90 122.3 52.3)">累积概率</text>
<text x="125.5" y="51.6">0.4</text>
<text x="125.5" y="59">0.2</text>
<text x="125.5" y="66.3">0.0</text>
<text x="129.1" y="68.8">8</text>
<text x="140" y="68.8">12</text>
<text x="151.7" y="68.8">16</text>
<text x="163.4" y="68.8">20</text>
<text x="175" y="68.8">24</text>
<text x="145.2" y="72.5">出力水平/GW</text>
<text x="145.6" y="77.1">(a) 常规电源</text>
<text x="125.5" y="84">1.0</text>
<text x="125.5" y="91.3">0.8</text>
<text x="125.5" y="98.5">0.6</text>
<text x="31.2" y="105.7">项目</text>
<text x="52.5" y="105.7">装机容量/MW</text>
<text x="78.4" y="105.7">调峰能力(比率)</text>
<text x="122.3" y="106.6" transform="rotate(-90 122.3 106.6)">累积概率</text>
<text x="125.5" y="105.8">0.4</text>
<text x="31.2" y="110.6">水电</text>
<text x="125.5" y="113.1">0.2</text>
<text x="24" y="115.4">常规火电–大容量</text>
<text x="24" y="120.2">常规火电–中容量</text>
<text x="24" y="124.9">常规火电–小容量</text>
<text x="125.5" y="120.4">0.0</text>
<text x="129.1" y="122.8">0</text>
<text x="138.4" y="122.8">5</text>
<text x="147.1" y="122.8">10</text>
<text x="156.4" y="122.8">15</text>
<text x="165.7" y="122.8">20</text>
<text x="175" y="122.8">25</text>
<text x="145.2" y="126.5">出力水平/GW</text>
<text x="146.9" y="131.1">(b) 新能源</text>
<text x="36.6" y="157.3">1.2</text>
<text x="36.6" y="169.6">0.8</text>
<text x="33.4" y="180.2" transform="rotate(-90 33.4 180.2)">累积概率</text>
<text x="36.6" y="181.9">0.4</text>
<text x="36.6" y="194.2">0.0</text>
<text x="40.2" y="196.7">0</text>
<text x="49.2" y="196.7">1</text>
<text x="58.2" y="196.7">2</text>
<text x="67.2" y="196.7">3</text>
<text x="76.3" y="196.7">4</text>
<text x="85.3" y="196.7">5</text>
<text x="58.7" y="200.3">功率/MW</text>
</g>
<g font-size="2.6">
<text x="58.6" y="110.6">540</text>
<text x="86.6" y="110.6">1</text>
<text x="57.2" y="115.4">30300</text>
<text x="84.9" y="115.4">0.50</text>
<text x="57.9" y="120.2">4000</text>
<text x="57.9" y="124.9">4930</text>
<text x="84.9" y="120.2">0.40</text>
<text x="84.9" y="124.9">0.30</text>
<text x="26.7" y="129.7">CHP–大容量</text>
<text x="57.2" y="129.7">23900</text>
<text x="84.9" y="129.7">0.20</text>
<text x="26.7" y="134.5">CHP–中容量</text>
<text x="57.9" y="134.5">1200</text>
<text x="84.9" y="134.5">0.15</text>
<text x="26.7" y="139.2">CHP–小容量</text>
<text x="57.9" y="139.2">3050</text>
<text x="84.9" y="139.2">0.10</text>
</g>
</svg>
